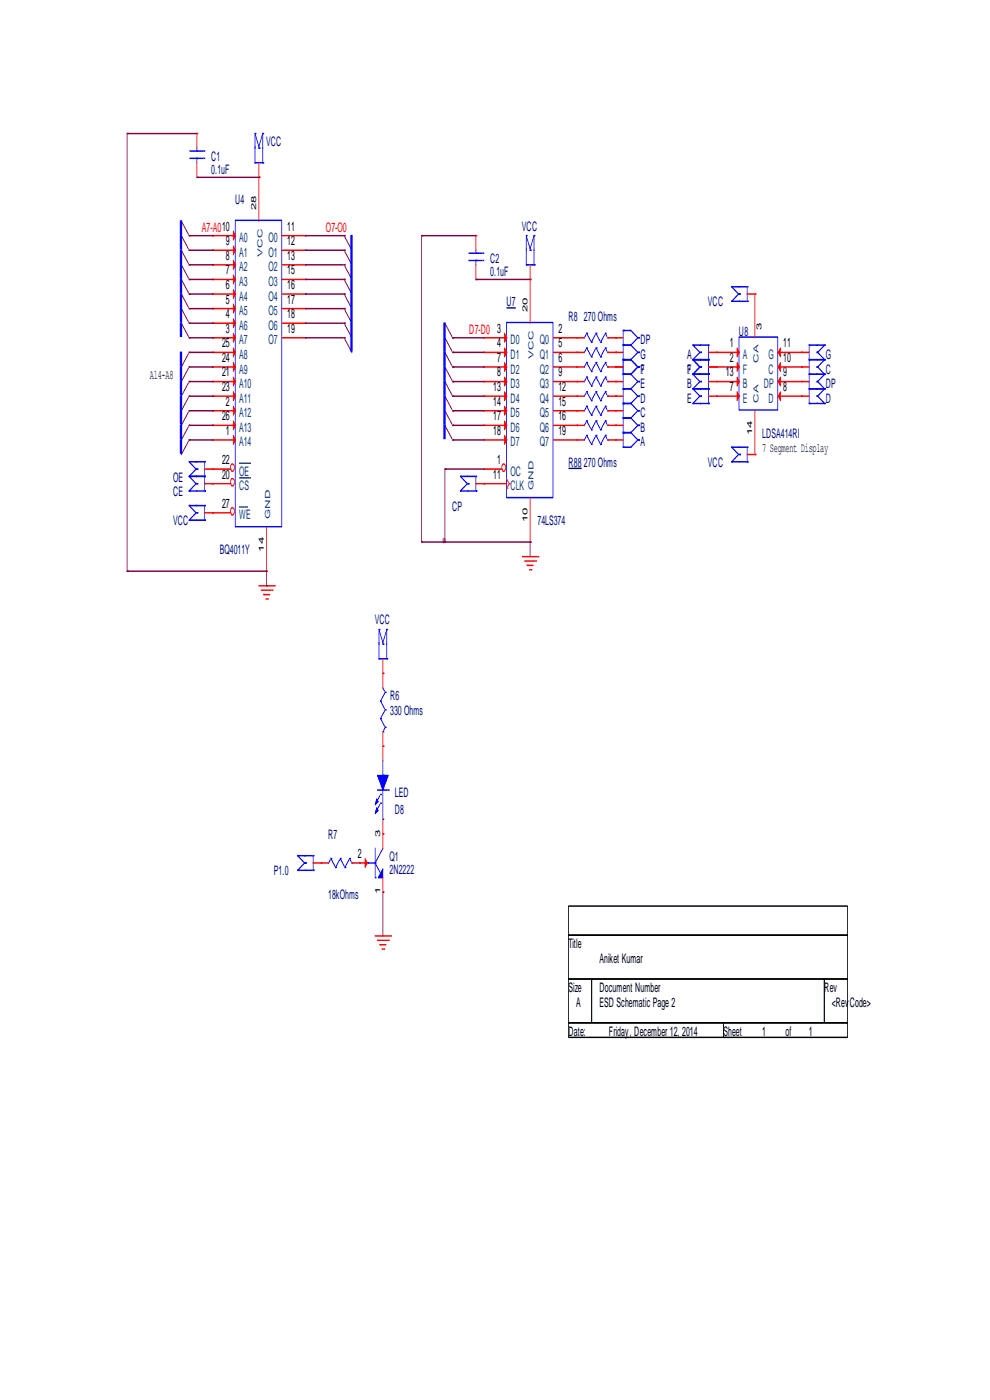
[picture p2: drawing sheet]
<svg xmlns="http://www.w3.org/2000/svg" width="210mm" height="297mm" viewBox="0 0 210 297" stroke-linecap="round" stroke-linejoin="round" font-family="sans-serif">
<path d="M120.6 192.2h59.1v6.2h-59.1zM120.6 198.4h59.1v9.3h-59.1zM120.6 207.7h4.9v9.3h-4.9zM120.6 217h32.8v3.1h-32.8zM125.5 207.7h49.3v9.3h-49.3zM153.4 217h26.3v3.1h-26.3zM174.8 207.7h4.9v9.3h-4.9z" fill="none" stroke="#000" stroke-width=".23"/>
<path d="M49.9 46.7h9.9v65h-9.9z" fill="none" stroke="#00f" stroke-width=".23"/>
<g fill="#f00" stroke="#f00" stroke-width=".23">
<path d="M49.5 49.1l.5 .9-.5 .9z"/>
<path d="M49.5 52.2l.5 .9-.5 .9z"/>
<path d="M49.5 55.3l.5 .9-.5 .9z"/>
<path d="M49.5 58.4l.5 .9-.5 .9z"/>
<path d="M49.5 61.5l.5 .9-.5 .9z"/>
<path d="M49.5 64.5l.5 1-.5 .9z"/>
<path d="M49.5 67.6l.5 1-.5 .9z"/>
<path d="M49.5 70.7l.5 1-.5 .9z"/>
<path d="M49.5 73.8l.5 1-.5 .9z"/>
<path d="M49.5 76.9l.5 1-.5 .9z"/>
<path d="M49.5 80l.5 1-.5 .9z"/>
<path d="M49.5 83.1l.5 .9-.5 1z"/>
<path d="M49.5 86.2l.5 .9-.5 1z"/>
<path d="M49.5 89.3l.5 .9-.5 1z"/>
<path d="M49.5 92.4l.5 .9-.5 1z"/>
</g>
<g fill="none" stroke="#f00" stroke-width=".23">
<path d="M45 50h.1M45 53.1h.1M45 56.2h.1M45 59.3h.1M45.2 50h4.8M45.2 53.1h4.8M45.2 56.2h4.8M45.2 59.3h4.8M45 62.4h.1M45 65.5h.1M45 68.6h.1M45 71.7h.1"/>
<path d="M45 74.8h.1M45 77.9h.1M45.2 62.4h4.8M45.2 65.5h4.8M45.2 68.6h4.8M45.2 71.7h4.8M45.2 74.8h4.8M45.2 77.9h4.8M45 81h.1M45 84h.1M45 87.1h.1M45 90.2h.1"/>
<path d="M45 93.3h.1M45.2 81h4.8M45.2 84h4.8M45.2 87.1h4.8M45.2 90.2h4.8M45.2 93.3h4.8"/>
</g>
<path d="M49.1 107.8l.1-.1a.84 .84 0 0 1 .5 .8 .84 .84 0 0 1-.5 .8l-.3-.6z" fill-rule="evenodd" fill="#fff" stroke="#f00" stroke-width=".23"/>
<g fill="none" stroke="#f00" stroke-width=".23">
<path d="M54.9 37.6h.1M54.9 37.9v9M59.8 50h4.8M59.8 53.1h4.8M59.8 56.2h4.8M59.8 59.3h4.8M64.8 50h.1M64.8 53.1h.1M64.8 56.2h.1M64.8 59.3h.1M59.8 62.4h4.8M59.8 65.5h4.8"/>
<path d="M59.8 68.6h4.8M59.8 71.7h4.8M64.8 62.4h.1M64.8 65.5h.1M64.8 68.6h.1M64.8 71.7h.1M45 108.8h.1M45.2 108.8h3.8M56.6 111.9v9M56.6 121.2h.1"/>
</g>
<path d="M50.8 107.6h1.3M52.3 107.6h.1" fill="none" stroke="#004080" stroke-width=".23"/>
<path d="M49.1 101.6l.1-.1a.84 .84 0 0 1 .5 .8 .84 .84 0 0 1-.5 .8l-.3-.5z" fill-rule="evenodd" fill="#fff" stroke="#f00" stroke-width=".23"/>
<path d="M45 102.6h.1M45.2 102.6h3.8" fill="none" stroke="#f00" stroke-width=".23"/>
<path d="M50.8 101.4h2M52.9 101.4h.1" fill="none" stroke="#004080" stroke-width=".23"/>
<path d="M49.1 98.5l.1-.1a.84 .84 0 0 1 .5 .8 .84 .84 0 0 1-.5 .8l-.3-.5z" fill-rule="evenodd" fill="#fff" stroke="#f00" stroke-width=".23"/>
<g fill="none" stroke="#f00" stroke-width=".23">
<path d="M54.9 37.6h.1M54.9 34.5v2.8M102.6 71.7h.1M102.6 74.8h.1M102.6 77.9h.1M102.7 71.7h4.8M102.7 74.8h4.8M102.7 77.9h4.8M43.4 99.5h1.5M45 99.5h.1M45.2 99.5h3.8M102.6 81h.1"/>
<path d="M102.6 84h.1M102.6 87.1h.1M102.6 90.2h.1M102.6 93.3h.1M102.7 81h4.8M102.7 84h4.8M102.7 87.1h4.8M102.7 90.2h4.8M102.7 93.3h4.8M43.4 102.6h1.5M43.4 108.8h1.5M45 102.6h.1"/>
<path d="M45 108.8h.1M54.9 124.3h3.1M55.4 125.2h2.1M55.9 126.1h.1M56.1 126.1h1.1M56.4 127.1h.2M56.7 127.1h.1M57.7 125.2h.1M58.2 124.3h.1"/>
</g>
<path d="M50.8 98.3h2M52.9 98.3h.1" fill="none" stroke="#004080" stroke-width=".23"/>
<g fill="none" stroke="#00f" stroke-width=".23">
<path d="M54.1 28.3h.1M54.1 34.5h.1M54.1 28.6v5.6M54.1 34.5h1.5M54.1 28.3l.8 2.8 .8-2.8M54.9 31.4h.1M55.7 28.3h.1M55.7 34.5h.1M55.7 28.6v5.6M107.4 68.4h9.9v37.2h-9.9zM40.1 98h.1M40.1 98l1.5 1.5-1.5 1.6"/>
<path d="M40.3 98h2.9M41.8 99.5h.1M43.4 98h.1M43.4 98v2.8M40.1 101.1h.1M40.1 104.2h.1M40.1 107.3h.1M40.1 110.4h.1M40.1 101.1l1.5 1.5-1.5 1.6M40.1 107.3l1.5 1.5-1.5 1.6M40.3 101.1h2.9M40.3 104.2h2.9"/>
<path d="M40.3 107.3h2.9M40.3 110.4h2.9M41.8 102.6h.1M41.8 108.8h.1M43.4 101.1h.1M43.4 104.2h.1M43.4 107.3h.1M43.4 110.4h.1M43.4 101.1v2.8M43.4 107.3v2.7"/>
</g>
<g fill="none" stroke="#800040" stroke-width=".23">
<path d="M73 59.3h.1M73 56.2h.1M73 53.1h.1M73 50h.1M73.2 59.6l1.4 2.8M73.2 56.5l1.4 2.8M73.2 53.4l1.4 2.8M73.2 50.3l1.4 2.8M73 62.4h.1M73 71.7h.1M73 68.6h.1M73 65.5h.1"/>
<path d="M73.2 62.7l1.4 2.8M73.2 72l1.4 2.8M73.2 68.9l1.4 2.8M73.2 65.8l1.4 2.8M94.4 77.9l1.4 2.7M94.4 74.8l1.4 2.7M94.4 71.7l1.4 2.8M94.4 68.6l1.4 2.8M96 77.9h.1M96 74.8h.1M96 71.7h.1M94.4 81l1.4 2.7"/>
<path d="M94.4 90.2l1.4 2.8M94.4 87.1l1.4 2.8M94.4 84l1.4 2.8M96 84h.1M96 81h.1M96 93.3h.1M96 90.2h.1M96 87.1h.1"/>
</g>
<path d="M107.4 65.3h2" fill="none" stroke="#000080" stroke-width=".23"/>
<g fill="#f00" stroke="#f00" stroke-width=".23">
<path d="M107 70.7l.5 1-.5 .9z"/>
<path d="M107 73.8l.5 1-.5 .9z"/>
<path d="M107 76.9l.5 1-.5 .9z"/>
<path d="M107 80l.5 1-.5 .9z"/>
<path d="M107 83.1l.5 .9-.5 1z"/>
<path d="M107 86.2l.5 .9-.5 1z"/>
<path d="M107 89.3l.5 .9-.5 1z"/>
<path d="M107 92.4l.5 .9-.5 1z"/>
</g>
<path d="M106.6 98.5l.2-.1a.84 .84 0 0 1 .5 .8 .84 .84 0 0 1-.5 .8l-.3-.5z" fill-rule="evenodd" fill="#fff" stroke="#f00" stroke-width=".23"/>
<g fill="none" stroke="#f00" stroke-width=".23">
<path d="M41.8 28.3h.1M41.8 37.6h.1M41.8 28.6v2.8M41.8 34.5v2.8M100.9 50h.1M100.9 59.3h.1M100.9 50.3v2.8M100.9 56.2v2.8M112.4 59.3h.1M112.4 56.2v2.8M112.4 59.6v9M117.4 71.7h4.7"/>
<path d="M117.4 74.8h4.7M117.4 77.9h4.7M122.3 71.7h.1M122.3 74.8h.1M122.3 77.9h.1M122.5 71.7h1.4M122.5 74.8h1.4M122.5 77.9h1.4M128.9 71.7h1.5M128.9 74.8h1.5M128.9 77.9h1.5M130.5 71.7h.1"/>
<path d="M130.5 77.9h.1M130.5 74.8h.1M130.7 71.7h1.5M130.7 74.8h1.5M130.7 77.9h1.5M150.2 74.8h1.5M150.2 77.9h1.5M151.9 74.8h.1M151.9 77.9h.1M152.1 74.8h4.7M152.1 77.9h4.7M158.5 62.4h1.4"/>
<path d="M160.1 62.4h.1M160.1 62.7v9M165 74.8h4.8M165 77.9h4.8M170 74.8h.1M170 77.9h.1M170.1 74.8h1.5M170.1 77.9h1.5M102.6 99.5h.1M102.7 99.5h3.8M117.4 81h4.7M117.4 84h4.7"/>
<path d="M117.4 87.1h4.7M117.4 90.2h4.7M117.4 93.3h4.7M122.3 81h.1M122.3 84h.1M122.3 87.1h.1M122.3 90.2h.1M122.3 93.3h.1M122.5 81h1.4M122.5 84h1.4M122.5 87.1h1.4M122.5 90.2h1.4"/>
<path d="M122.5 93.3h1.4M128.9 81h1.5M128.9 84h1.5M128.9 87.1h1.5M128.9 90.2h1.5M128.9 93.3h1.5M130.5 81h.1M130.5 84h.1M130.5 90.2h.1M130.5 87.1h.1M130.5 93.3h.1M130.7 81h1.5"/>
<path d="M130.7 84h1.5M130.7 87.1h1.5M130.7 90.2h1.5M130.7 93.3h1.5M150.2 81h1.5M150.2 84h1.5M151.9 81h.1M151.9 84h.1M152.1 81h4.7M152.1 84h4.7M158.5 96.4h1.4M160.1 96.4h.1"/>
<path d="M160.1 87.1v9M165 81h4.8M165 84h4.8M170 81h.1M170 84h.1M170.1 81h1.5M170.1 84h1.5M100.9 102.6h1.5M102.6 102.6h.1M102.7 102.6h4.8M107.5 103.5h.1M107.5 101.7l.3 .6"/>
<path d="M108 102.6h.1M108 102.6l-.3 .6M110.8 118.1h3.1M111.3 119h2.1M111.8 119.9h.1M111.9 119.9h1.2M112.4 115h.1M112.4 105.7v9M113.6 119h.1M114.1 118.1h.1M81.2 139.8v2.7M112.3 120.9h.1"/>
<path d="M112.6 120.9h.1M81.2 142.9h.1M81.2 158.3h.1M81.2 143.2v2.7M81.2 155.2v2.8M81.2 158.6v2.8M81.2 176.9h.1M81.2 173.8v2.8M81.2 177.2v2.8M66.4 183.1h1.5M68.1 183.1h.1M68.2 183.1h1.5"/>
<path d="M74.6 183.1h1.5M76.3 183.1h.1M76.4 183.1h1.5M79.6 198.6h3.1M80.1 199.5h2.1M81.2 189.3h.1M81.2 186.2v2.8M82.4 199.5h.1M82.9 198.6h.1M80.5 200.4h.1M80.7 200.4h1.2M81 201.3h.2"/>
<path d="M81.4 201.3h.1"/>
</g>
<g fill="none" stroke="#800040" stroke-width=".23">
<path d="M27 28.3h.1M27 28.3v92.6M27.1 28.3h14.7M41.8 37.6h12.9M54.9 37.6h.1M38.5 59.3l1.4 2.8M38.5 56.2l1.4 2.8M38.5 53.1l1.4 2.8M38.5 50l1.4 2.8M38.5 46.9l1.4 2.8M40.1 59.3h.1M40.1 56.2h.1"/>
<path d="M40.1 53.1h.1M40.1 50h.1M40.1 59.3h4.8M40.1 56.2h4.8M40.1 53.1h4.8M40.1 50h4.8M45 59.3h.1M45 56.2h.1M45 53.1h.1M45 50h.1M64.8 59.3h8M64.8 56.2h8"/>
<path d="M64.8 53.1h8M64.8 50h8M73 53.1h.1M73 50h.1M73 59.3h.1M73 56.2h.1M89.4 50h.1M89.4 50.3v64.7M89.6 50h11.3M100.9 59.3h.1M101.1 59.3h11.3M38.5 62.4l1.4 2.8"/>
<path d="M38.5 68.6l1.4 2.8M38.5 65.5l1.4 2.8M39.9 78.2l-1.4 2.8M39.9 75.1l-1.4 2.8M40.1 65.5h.1M40.1 62.4h.1M40.1 71.7h.1M40.1 68.6h.1M40.1 77.9h.1M40.1 74.8h.1M40.1 65.5h4.8M40.1 62.4h4.8"/>
<path d="M40.1 71.7h4.8M40.1 68.6h4.8M40.1 77.9h4.8M40.1 74.8h4.8M45 65.5h.1M45 62.4h.1M45 71.7h.1M45 68.6h.1M45 77.9h.1M45 74.8h.1M64.8 65.5h8M64.8 62.4h8"/>
<path d="M64.8 71.7h8M64.8 68.6h8M73 71.7h.1M73 68.6h.1M73 65.5h.1M73 62.4h.1M96 71.7h.1M96 77.9h.1M96 74.8h.1M96.2 71.7h6.4M96.2 77.9h6.4M96.2 74.8h6.4"/>
<path d="M39.9 84.4l-1.4 2.7M39.9 81.3l-1.4 2.7M39.9 93.6l-1.4 2.8M39.9 90.5l-1.4 2.8M39.9 87.4l-1.4 2.8M40.1 84h.1M40.1 81h.1M40.1 93.3h.1M40.1 90.2h.1M40.1 87.1h.1M40.1 87.1h4.8M40.1 84h4.8"/>
<path d="M40.1 81h4.8M40.1 93.3h4.8M40.1 90.2h4.8M45 87.1h.1M45 84h.1M45 81h.1M45 93.3h.1M45 90.2h.1M94.4 99.5h.1M94.4 99.8v15.2M94.5 99.5h8.1M96 93.3h.1"/>
<path d="M96 90.2h.1M96 87.1h.1M96 84h.1M96 81h.1M96.2 87.1h6.4M96.2 84h6.4M96.2 81h6.4M96.2 93.3h6.4M96.2 90.2h6.4M89.4 115h.1M89.6 115h4.8M94.4 115h.1"/>
<path d="M94.5 115h17.9M112.4 115h.1M112.4 115.3v2.8M27 121.2h.1M27.1 121.2h29.5v2.8M56.6 124.3h.1M81.2 189.3h.1M81.2 189.6v9"/>
</g>
<path d="M38.4 46.7v24.8M74.5 49.8v24.8M38.4 74.6v21.7M94.3 68.4v24.8" fill="none" stroke="#00f" stroke-width=".68" stroke-linecap="butt"/>
<g fill="none" stroke="#00f" stroke-width=".23">
<path d="M40.3 33.6h2.8M40.3 32h2.8M41.8 32h.1M41.8 33.6h.1M41.8 31.4v.3M41.8 33.9v.6M43.2 33.6h.1M43.2 32h.1M99.5 55.3h2.7M99.5 53.7h2.7M100.9 53.7h.1M100.9 55.3h.1"/>
<path d="M100.9 53.1v.3M100.9 55.6v.6M102.4 55.3h.1M102.4 53.7h.1M111.6 50h.1M111.6 56.2h.1M111.6 50.3v5.6M111.6 56.2h1.5M111.6 50l.8 2.8 .9-2.8M112.4 53.1h.1M113.3 50h.1M113.3 56.2h.1"/>
<path d="M113.3 50.3v5.6M124.3 71l-.4 .7M124.3 74.1l-.4 .7M124.3 77.2l-.4 .7M124.4 70.7h.1M124.4 73.8h.1M124.4 76.9h.1M124.4 70.7l.9 1.6M124.4 73.8l.9 1.6M124.4 76.9l.9 1.6M125.4 72.6h.1M125.4 75.7h.1"/>
<path d="M125.4 78.8h.1M126.2 71l-.8 1.6M126.2 74.1l-.8 1.6M126.2 77.2l-.8 1.6M126.4 70.7h.1M126.4 73.8h.1M126.4 76.9h.1M126.4 70.7l.8 1.6M126.4 73.8l.8 1.6M126.4 76.9l.8 1.6M127.4 72.6h.1M127.4 75.7h.1"/>
<path d="M127.4 78.8h.1M128.2 71l-.8 1.6M128.2 74.1l-.8 1.6M128.2 77.2l-.8 1.6M128.4 70.7h.1M128.4 73.8h.1M128.4 76.9h.1M128.4 70.7l.3 .7M128.4 73.8l.3 .7M128.4 76.9l.3 .6M128.9 71.7h.1M128.9 74.8h.1"/>
<path d="M128.9 77.9h.1M132.2 70.1h.1M132.2 73.2h.1M132.2 76.3h.1M132.2 79.4h.1M132.2 70.1v2.8M132.2 73.2v2.8M132.2 76.3v2.8M132.2 79.4v2.8M132.3 70.1h1.5l1.5 1.6-1.5 1.5M132.3 73.2h1.5M132.3 76.3h1.5"/>
<path d="M132.3 79.4h1.5M133.8 76.3l1.5 1.6-1.5 1.5M133.8 73.2l1.5 1.6-1.5 1.5M133.8 79.4l1.5 1.6-1.5 1.5M135.4 71.7h.1M135.4 77.9h.1M135.4 74.8h.1M147 73.2h.1M147 76.3h.1M147 79.4h.1M147 73.2l1.4 1.6-1.4 1.5M147 76.3l1.4 1.6-1.4 1.5"/>
<path d="M147 79.4l1.4 1.6-1.4 1.5M147.1 73.2h3M147.1 76.3h3M147.1 79.4h3M148.6 74.8h.1M148.6 77.9h.1M150.2 73.2h.1M150.2 76.3h.1M150.2 79.4h.1M150.2 73.2v2.8M150.2 76.3v2.8M150.2 79.4v2.8"/>
<path d="M155.2 60.8h.1M155.2 63.9h.1M155.2 60.8l1.5 1.6-1.5 1.5M155.3 60.8h3M155.3 63.9h3M156.7 71.5h8.3v15.5h-8.3zM156.8 62.4h.1M158.5 60.8h.1M158.5 63.9h.1M158.5 60.8v2.8M171.6 73.2h.1M171.6 76.3h.1"/>
<path d="M171.6 79.4h.1M171.6 73.2v2.8M171.6 76.3v2.8M171.6 79.4v2.8M171.8 73.2h2.9M171.8 76.3h2.9M171.8 79.4h2.9M173.3 74.8h.1M173.3 77.9h.1M174.9 73.2h.1M174.9 76.3h.1M174.9 79.4h.1"/>
<path d="M174.9 73.2l-1.5 1.6 1.5 1.5M174.9 76.3l-1.5 1.6 1.5 1.5M174.9 79.4l-1.5 1.6 1.5 1.5M124.3 80.3l-.4 .7M124.3 83.4l-.4 .6M124.3 86.5l-.4 .6M124.3 89.6l-.4 .6M124.3 92.7l-.4 .6M124.4 80h.1M124.4 83.1h.1M124.4 86.2h.1M124.4 89.3h.1"/>
<path d="M124.4 92.4h.1M124.4 80l.9 1.6M124.4 83.1l.9 1.6M124.4 86.2l.9 1.6M124.4 89.3l.9 1.6M124.4 92.4l.9 1.6M125.4 81.9h.1M125.4 85h.1M125.4 88.1h.1M125.4 91.2h.1M125.4 94.3h.1M126.2 80.3l-.8 1.6"/>
<path d="M126.2 83.4l-.8 1.6M126.2 86.5l-.8 1.6M126.2 89.6l-.8 1.6M126.2 92.7l-.8 1.6M126.4 80h.1M126.4 83.1h.1M126.4 86.2h.1M126.4 89.3h.1M126.4 92.4h.1M126.4 80l.8 1.6M126.4 83.1l.8 1.6M126.4 86.2l.8 1.6"/>
<path d="M126.4 89.3l.8 1.6M126.4 92.4l.8 1.6M127.4 81.9h.1M127.4 85h.1M127.4 88.1h.1M127.4 91.2h.1M127.4 94.3h.1M128.2 80.3l-.8 1.6M128.2 83.4l-.8 1.6M128.2 86.5l-.8 1.6M128.2 89.6l-.8 1.6M128.2 92.7l-.8 1.6"/>
<path d="M128.4 80h.1M128.4 83.1h.1M128.4 86.2h.1M128.4 89.3h.1M128.4 92.4h.1M128.4 80l.3 .6M128.4 83.1l.3 .6M128.4 86.2l.3 .6M128.4 89.3l.3 .6M128.4 92.4l.3 .6M128.9 81h.1M128.9 84h.1"/>
<path d="M128.9 87.1h.1M128.9 90.2h.1M128.9 93.3h.1M132.2 82.5h.1M132.2 85.6h.1M132.2 88.7h.1M132.2 91.8h.1M132.2 94.9h.1M132.2 82.5v2.8M132.2 85.6v2.8M132.2 88.7v2.8M132.2 91.8v2.8"/>
<path d="M132.3 82.5h1.5M132.3 85.6h1.5M132.3 88.7h1.5M132.3 91.8h1.5M133.8 82.5l1.5 1.5-1.5 1.6M133.8 88.7l1.5 1.5-1.5 1.6M133.8 85.6l1.5 1.5-1.5 1.6M133.8 91.8l1.5 1.5-1.5 1.6h-1.5M135.4 81h.1M135.4 84h.1M135.4 90.2h.1M135.4 87.1h.1"/>
<path d="M135.4 93.3h.1M147 82.5h.1M147 85.6h.1M147 82.5l1.4 1.5-1.4 1.6M147.1 82.5h3M147.1 85.6h3M148.6 81h.1M148.6 84h.1M150.2 82.5h.1M150.2 85.6h.1M150.2 82.5v2.8M155.2 94.9h.1"/>
<path d="M155.2 98h.1M155.2 94.9l1.5 1.5-1.5 1.6M155.3 94.9h3M155.3 98h3M156.8 96.4h.1M158.5 94.9h.1M158.5 98h.1M158.5 94.9v2.8M171.6 82.5h.1M171.6 85.6h.1M171.6 82.5v2.8M171.8 82.5h2.9"/>
<path d="M171.8 85.6h2.9M173.3 81h.1M173.3 84h.1M174.9 82.5h.1M174.9 85.6h.1M174.9 82.5l-1.5 1.5 1.5 1.6M97.6 101.1h.1M97.6 104.2h.1M97.6 101.1l1.5 1.5-1.5 1.6M97.8 101.1h3M97.8 104.2h3M99.3 102.6h.1"/>
<path d="M100.9 101.1h.1M100.9 104.2h.1M100.9 101.1v2.8M80.4 133.6h.1M80.4 139.8h.1M80.4 133.9v5.5M80.4 139.8h1.5M80.4 133.6l.8 2.7 .8-2.7M81.2 136.7h.1M82 133.6h.1M82 139.8h.1M82 133.9v5.5"/>
<path d="M80.7 148.7h.1M80.7 152.4h.1M80.7 148.7l.8 1.6M80.7 152.4l.8 1.6M81.2 155.2h.1M81.2 145.9l.3 .7M81.7 146.9h.1M81.7 150.6h.1M81.7 154.3h.1M81.7 146.9l-.8 1.5M81.7 150.6l-.8 1.5M81.7 154.3l-.3 .6"/>
<path d="M79.6 180v5.9M80.1 167.6h2.1M80.5 168.9l-.8 1.5M80.5 170.7l-.8 1.6M80.7 168.5h.1M80.7 170.4h.1M81.2 173.8h.1M81.2 164.5h.1M81.2 161.4v2.8M81.2 167.6v5.9M81.2 180l-1.5 2.8M82.4 167.6h.1"/>
<path d="M63.1 181.5h.1M63.1 184.6h.1M63.1 181.5l1.5 1.6-1.5 1.5M63.3 181.5h2.9M63.3 184.6h2.9M64.8 183.1h.1M66.4 181.5h.1M66.4 184.6h.1M66.4 181.5v2.8M70 182.5l-.3 .6M70.2 182.2h.1M70.2 182.2l.8 1.5"/>
<path d="M71.2 184h.1M72 182.5l-.8 1.5M72.2 182.2h.1M72.2 182.2l.8 1.5M73.2 184h.1M74 182.5l-.8 1.5M74.1 182.2h.1M74.1 182.2l.4 .6M74.6 183.1h.1M77.9 183.1h.1M78.1 183.1h1.5M79.6 183.1h.1"/>
<path d="M79.6 186.2h.1M79.6 183.1l.9 1.8M80.7 185.3h.1"/>
</g>
<path d="M94 114.2h.3a.55 .55 0 0 1-.2 1l-.2-.4z" fill-rule="evenodd" fill="#f0f" stroke="#f0f" stroke-width=".23"/>
<path d="M120.6 99.4h2.8" fill="none" stroke="#000080" stroke-width=".23"/>
<g fill="#f00" stroke="#f00" stroke-width=".23">
<path d="M156.3 73.8l.5 1-.5 .9z"/>
<path d="M156.3 76.9l.5 1-.5 .9z"/>
<path d="M156.3 80l.5 1-.5 .9z"/>
<path d="M156.3 83.1l.5 .9-.5 1z"/>
<path d="M165.5 83.1v1.9l-.5-1z"/>
<path d="M165.5 80v1.9l-.5-.9z"/>
<path d="M165.5 76.9v1.9l-.5-.9z"/>
<path d="M165.5 73.8v1.9l-.5-.9z"/>
<path d="M77.4 182.2l.5 .9-.5 .9z"/>
</g>
<g fill="#00f" stroke="#00f" stroke-width=".23">
<path d="M80.1 164.5h2.3l-1.2 3.1z" fill-rule="evenodd"/>
<path d="M79.9 171.3l.3 .6-.6 .7z" fill-rule="evenodd"/>
<path d="M79.9 169.5l.3 .6-.6 .6z" fill-rule="evenodd"/>
<path d="M81.2 184.3v1.9h-1z" fill-rule="evenodd"/>
</g>
<g font-size="2.8" fill="#000080">
<text x="44.8" y="34.1">C1</text>
<text x="56.5" y="31">VCC</text>
<text x="44.8" y="36.8">0.1uF</text>
<text x="49.9" y="43.3">U4</text>
<text x="110.7" y="48.9">VCC</text>
<text x="104" y="58.5">0.1uF</text>
<text x="104" y="55.7">C2</text>
<text x="107.4" y="65">U7</text>
<text x="150.2" y="65">VCC</text>
<text x="120.6" y="68.1">R8</text>
<text x="123.9" y="68.1">270 Ohms</text>
<text x="156.7" y="71.2">U8</text>
<text x="135.9" y="73.1">DP</text>
<text x="135.9" y="76.1">G</text>
<text x="145.7" y="76.1">A</text>
<text x="175.1" y="76.1">G</text>
<text x="135.9" y="79.2">F</text>
<text x="135.9" y="79.2">?</text>
<text x="135.9" y="82.3">E</text>
<text x="145.7" y="79.2">F</text>
<text x="145.7" y="79.2">?</text>
<text x="145.7" y="82.3">B</text>
<text x="175.1" y="79.2">C</text>
<text x="175.1" y="82.3">DP</text>
<text x="135.9" y="85.4">D</text>
<text x="135.9" y="88.5">C</text>
<text x="145.7" y="85.4">E</text>
<text x="175.1" y="85.4">D</text>
<text x="135.9" y="91.6">B</text>
<text x="135.9" y="94.7">A</text>
<text x="161.7" y="92.9">LDSA414RI</text>
<text x="120.6" y="99.1">R88</text>
<text x="123.9" y="99.1">270 Ohms</text>
<text x="150.2" y="99.1">VCC</text>
<text x="36.7" y="105.3">CE</text>
<text x="36.7" y="102.2">OE</text>
<text x="36.7" y="111.4">VCC</text>
<text x="95.9" y="108.3">CP</text>
<text x="114" y="111.4">74LS374</text>
<text x="46.6" y="117.6">BQ4011Y</text>
<text x="79.5" y="132.5">VCC</text>
<text x="82.8" y="148.6">R6</text>
<text x="82.8" y="151.7">330 Ohms</text>
<text x="83.8" y="172.7">D8</text>
<text x="83.8" y="169">LED</text>
<text x="69.6" y="178">R7</text>
<text x="58.1" y="185.7">P1.0</text>
<text x="82.6" y="182.6">Q1</text>
<text x="82.6" y="185.4">2N2222</text>
<text x="69.6" y="190.7">18kOhms</text>
</g>
<g font-size="2.8" fill="#f00">
<text x="42.8" y="49.2">A7-A010</text>
<text x="69.1" y="49.2">O7-O0</text>
<text x="99.5" y="70.9">D7-D0</text>
</g>
<g font-size="2.8">
<text x="47.9" y="52">9</text>
<text x="60.9" y="48.9">11</text>
<text x="60.9" y="52">12</text>
<text x="47.9" y="55.1">8</text>
<text x="47.9" y="58.2">7</text>
<text x="60.9" y="55.1">13</text>
<text x="60.9" y="58.2">15</text>
<text x="47.9" y="61.3">6</text>
<text x="47.9" y="64.4">5</text>
<text x="60.9" y="61.3">16</text>
<text x="60.9" y="64.4">17</text>
<text x="47.9" y="67.5">4</text>
<text x="47.9" y="70.6">3</text>
<text x="60.9" y="67.5">18</text>
<text x="60.9" y="70.6">19</text>
<text x="105.5" y="70.6">3</text>
<text x="118.4" y="70.6">2</text>
<text x="47.1" y="73.7">25</text>
<text x="47.1" y="76.8">24</text>
<text x="105.5" y="73.7">4</text>
<text x="105.5" y="76.8">7</text>
<text x="118.4" y="73.7">5</text>
<text x="118.4" y="76.8">6</text>
<text x="154.8" y="73.7">1</text>
<text x="154.8" y="76.8">2</text>
<text x="166.1" y="76.8">10</text>
<text x="166.1" y="73.7">11</text>
<text x="31.8" y="80.5">A14-A8</text>
<text x="47.1" y="79.9">21</text>
<text x="47.1" y="83">23</text>
<text x="104.6" y="83">13</text>
<text x="105.5" y="79.9">8</text>
<text x="118.4" y="79.9">9</text>
<text x="118.4" y="83">12</text>
<text x="153.9" y="79.9">13</text>
<text x="154.8" y="83">7</text>
<text x="166.1" y="83">8</text>
<text x="166.1" y="79.9">9</text>
<text x="47.1" y="89.2">26</text>
<text x="47.9" y="86.1">2</text>
<text x="104.6" y="86.1">14</text>
<text x="104.6" y="89.2">17</text>
<text x="118.4" y="86.1">15</text>
<text x="118.4" y="89.2">16</text>
<text x="47.9" y="92.2">1</text>
<text x="104.6" y="92.2">18</text>
<text x="118.4" y="92.2">19</text>
<text x="161.7" y="96">7 Segment Display</text>
<text x="47.1" y="101.5">20</text>
<text x="47.1" y="98.4">22</text>
<text x="104.6" y="101.5">11</text>
<text x="105.5" y="98.4">1</text>
<text x="47.1" y="107.7">27</text>
<text x="75.9" y="182">2</text>
<text x="120.6" y="201.2">Title</text>
<text x="127.2" y="204.3">Aniket Kumar</text>
<text x="120.6" y="210.5">Size</text>
<text x="122.2" y="213.6">A</text>
<text x="127.2" y="210.5">Document Number</text>
<text x="127.2" y="213.6">ESD Schematic Page 2</text>
<text x="174.8" y="210.5">Rev</text>
<text x="176.5" y="213.6">&lt;RevCode&gt;</text>
<text x="120.6" y="219.8">Date:</text>
<text x="129.1" y="219.8">Friday, December 12, 2014</text>
<text x="153.4" y="219.8">Sheet</text>
<text x="161.7" y="219.8">1</text>
<text x="166.6" y="219.8">of</text>
<text x="171.5" y="219.8">1</text>
</g>
<g font-size="2.8" fill="#004080">
<text x="50.7" y="51.4">A0</text>
<text x="57" y="51.4">O0</text>
<text x="50.7" y="54.5">A1</text>
<text x="50.7" y="57.6">A2</text>
<text x="57" y="54.5">O1</text>
<text x="57" y="57.6">O2</text>
<text x="50.7" y="60.7">A3</text>
<text x="50.7" y="63.8">A4</text>
<text x="57" y="60.7">O3</text>
<text x="57" y="63.8">O4</text>
<text x="50.7" y="66.9">A5</text>
<text x="50.7" y="70">A6</text>
<text x="57" y="66.9">O5</text>
<text x="57" y="70">O6</text>
<text x="50.7" y="73.1">A7</text>
<text x="50.7" y="76.1">A8</text>
<text x="57" y="73.1">O7</text>
<text x="108.2" y="73.1">D0</text>
<text x="108.2" y="76.1">D1</text>
<text x="114.5" y="73.1">Q0</text>
<text x="114.5" y="76.1">Q1</text>
<text x="157.6" y="76.1">A</text>
<text x="163" y="76.1">G</text>
<text x="50.7" y="79.2">A9</text>
<text x="50.7" y="82.3">A10</text>
<text x="108.2" y="79.2">D2</text>
<text x="108.2" y="82.3">D3</text>
<text x="114.5" y="79.2">Q2</text>
<text x="114.5" y="82.3">Q3</text>
<text x="157.6" y="79.2">F</text>
<text x="157.6" y="82.3">B</text>
<text x="162" y="82.3">DP</text>
<text x="163" y="79.2">C</text>
<text x="50.7" y="85.4">A11</text>
<text x="50.7" y="88.5">A12</text>
<text x="108.2" y="85.4">D4</text>
<text x="108.2" y="88.5">D5</text>
<text x="114.5" y="85.4">Q4</text>
<text x="114.5" y="88.5">Q5</text>
<text x="157.6" y="85.4">E</text>
<text x="163" y="85.4">D</text>
<text x="50.7" y="91.6">A13</text>
<text x="50.7" y="94.7">A14</text>
<text x="108.2" y="91.6">D6</text>
<text x="108.2" y="94.7">D7</text>
<text x="114.5" y="91.6">Q6</text>
<text x="114.5" y="94.7">Q7</text>
<text x="50.7" y="100.9">OE</text>
<text x="108.2" y="100.9">OC</text>
<text x="50.7" y="104">CS</text>
<text x="108.2" y="104">CLK</text>
<text x="50.7" y="110.2">WE</text>
</g>
<g font-size="1.5">
<text x="54.3" y="44.6" transform="rotate(-90 54.3 44.6)">28</text>
<text x="111.9" y="66.2" transform="rotate(-90 111.9 66.2)">20</text>
<text x="161.5" y="70" transform="rotate(-90 161.5 70)">3</text>
<text x="159.5" y="92.2" transform="rotate(-90 159.5 92.2)">14</text>
<text x="111.9" y="110.8" transform="rotate(-90 111.9 110.8)">10</text>
<text x="56" y="117" transform="rotate(-90 56 117)">14</text>
<text x="80.6" y="177.7" transform="rotate(-90 80.6 177.7)">3</text>
<text x="80.6" y="189.7" transform="rotate(-90 80.6 189.7)">1</text>
</g>
<g font-size="1.5" fill="#004080">
<text x="55.6" y="54.5" transform="rotate(-90 55.6 54.5)">VCC</text>
<text x="113.2" y="76.1" transform="rotate(-90 113.2 76.1)">VCC</text>
<text x="160.8" y="77.1" transform="rotate(-90 160.8 77.1)">CA</text>
<text x="160.8" y="85.4" transform="rotate(-90 160.8 85.4)">CA</text>
<text x="113.2" y="104" transform="rotate(-90 113.2 104)">GND</text>
<text x="57.3" y="110.2" transform="rotate(-90 57.3 110.2)">GND</text>
</g>
</svg>
